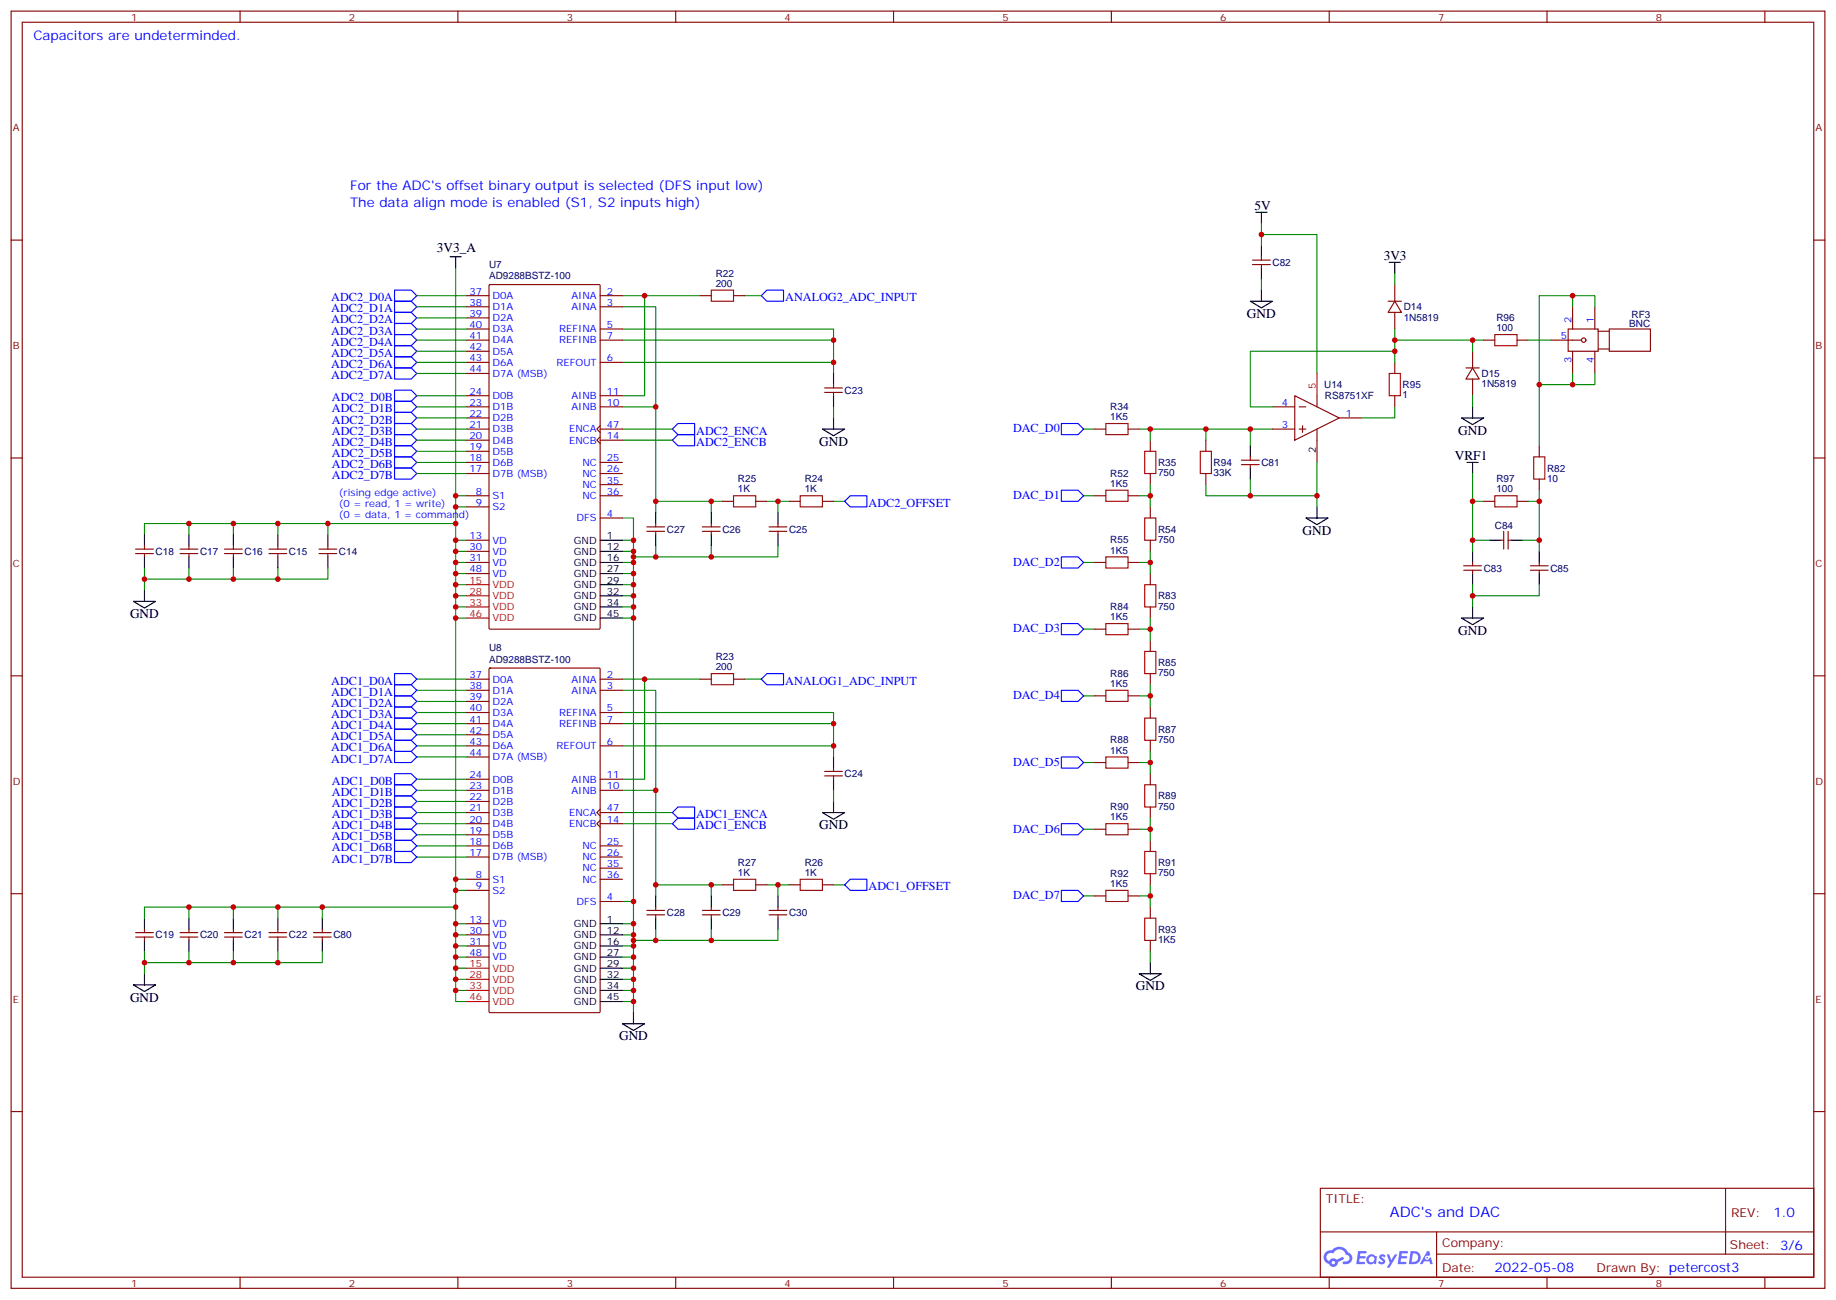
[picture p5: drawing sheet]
<svg xmlns="http://www.w3.org/2000/svg" width="583mm" height="413mm" viewBox="0 0 583 413" stroke-linecap="round" stroke-linejoin="round" font-family="sans-serif">
<g fill="none" stroke="#870000" stroke-width=".35">
<path d="M3.5 3.5h575.8v405.4h-575.8zM7.1 7.1h568.6v398.2h-568.6zM76.2 3.5v3.6M145.3 3.5v3.6M214.5 3.5v3.6M283.6 3.5v3.6M352.8 3.5v3.6M421.9 3.5v3.6M491.1 3.5v3.6M560.2 3.5v3.6M3.5 76.2h3.6M575.7 76.2h3.6"/>
<path d="M3.5 145.3h3.6M575.7 145.3h3.6M3.5 214.5h3.6M575.7 214.5h3.6M3.5 283.6h3.6M575.7 283.6h3.6M3.5 352.8h3.6M575.7 352.8h3.6M419.1 377.1h156.6v28.2h-156.6zM547.7 377.1v20.9M419.1 391h156.5M456 398h119.6"/>
<path d="M456 391v14.1M76.2 405.3v3.6M145.3 405.3v3.6M214.5 405.3v3.6M283.6 405.3v3.6M352.8 405.3v3.6M421.9 405.3v3.6M491.1 405.3v3.6M560.2 405.3v3.6"/>
</g>
<g fill="#5487ff">
<path d="M438.1 398.3a1.22 1.22 0 0 1 1.7 .3l-.4 .5a.47 .47 0 0 0-.3-.4 .47 .47 0 0 0-.5 .2l.1 .3a1.14 1.14 0 0 1 .8 1.7 1.14 1.14 0 0 1-1.9 0l-.2-.2 .5-.5 .7 .4a.29 .29 0 0 0 .3-.3 .29 .29 0 0 0-.2-.3 1.04 1.04 0 0 1-.6-1.7z"/>
<path d="M431.1 397h2.3l.4 .2-.2 .5-1.8 .1-.1 .8h1.5l.3 .4-.3 .4h-1.6l-.2 1.1h1.7l.2 .3-.2 .3-2.6 .1z"/>
<path d="M444.2 397.1l2.7 .1-.1 .5-1.8 .1-.2 .8h1.6l.3 .4-.4 .4h-1.6l-.1 1.1h1.7l.2 .3-.2 .3-2.7 .1z"/>
<path d="M453 397.1h.7l.3 1.2-.6 .3a.69 .69 0 0 0-1 .3 .69 .69 0 0 0 .4 1 .69 .69 0 0 0 .9-.7l.5-.2 .6 2.2h-.8l-.3-.9h-1.7l-.5 .9h-.8z"/>
<path d="M440.2 398.1h.8l.6 1.9 1.1-1.9h.9l-2.6 4.2h-.8l.9-1.5z"/>
<path d="M447.8 397.1l-.6 4.1h1.3a2.11 2.11 0 0 0 2.5-2.1 2.11 2.11 0 0 0-2.5-2zM448.5 397.8a1.43 1.43 0 0 1 1.6 1.6 1.43 1.43 0 0 1-2 1.1z"/>
<path d="M434.1 398.7a1.54 1.54 0 0 0-.1 2.1 1.54 1.54 0 0 0 2.1 .2l.7 .2 .3-2.3-.6-.3a1.49 1.49 0 0 0-2.4 .1zM434.3 399.7a.95 .95 0 0 1 1.9 0 .95 .95 0 0 1-1.9 0z"/>
<path d="M420.8 397.4a2.18 2.18 0 0 0 1.1 3.7 1.44 1.44 0 0 0 1.6 1 1.44 1.44 0 0 0 1.2-1.5l2-1-.5-.8-1.9 1a1.47 1.47 0 0 0-2.4 .4 1.39 1.39 0 0 1-.7-1.9 1.39 1.39 0 0 1 2-.5 2.12 2.12 0 0 1 2.2-1.3 2.12 2.12 0 0 1 1.9 1.7 1.14 1.14 0 0 1 1 1.4 1.14 1.14 0 0 1-1.6 .8 .43 .43 0 0 0-.5 .3 .43 .43 0 0 0 .4 .5 1.98 1.98 0 0 0 2.5-1.2 1.98 1.98 0 0 0-1.2-2.5 3.1 3.1 0 0 0-5.3-.7l-.9 .1zM422.7 400.7a.55 .55 0 0 1 1.1 0 .55 .55 0 0 1-1.1 0z"/>
<circle cx="453" cy="399.2" r=".26"/>
</g>
<g fill="none" stroke="#008700" stroke-width=".35">
<path d="M400.4 74.4h17.6v44.1M400.4 70.9v7.1M132.3 93.8h15.9M132.3 97.4h15.9M144.6 85v232.9h3.6M197.6 93.8h7v31.8h-7M197.6 97.4h10.5v31.7h-10.5M204.6 93.8h17.6M236.4 93.8h5.3M400.4 88.5v3.6M442.7 86.8v3.5M499.2 93.8v3.6"/>
<path d="M506.2 97.4v-3.6h-17.6v47.7M132.3 115h15.9M132.3 107.9h15.9M132.3 118.5h15.9M132.3 111.5h15.9M132.3 100.9h15.9M132.3 104.4h15.9M197.6 104.4h67v14.1M197.6 115h67M197.6 107.9h67M442.7 111.5h-45.8v17.6h7M442.7 107.9h28.3"/>
<path d="M442.7 104.4v10.6M467.4 107.9v3.6M485.1 107.9h7M499.2 118.5v3.6M506.2 118.5v3.6h-17.6M132.3 139.7h15.9M132.3 136.2h15.9M132.3 132.6h15.9M132.3 129.1h15.9M132.3 125.6h15.9M197.6 139.7h15.8M197.6 136.2h15.8"/>
<path d="M208.1 129.1v33.5M264.6 129.1v3.5M344 136.2h3.5M361.6 136.2h42.3M365.1 136.2v3.5M382.8 136.2v3.5M396.9 136.2v5.3M442.7 129.1v3.5h-10.5M467.4 125.6v3.5M132.3 143.2h15.9M132.3 146.8h15.9M132.3 150.3h15.9"/>
<path d="M144.6 157.3h3.6M208.1 159.1h21.2M225.8 159.1v3.5M243.4 159.1h7.1M246.9 159.1v3.5M264.6 159.1h3.5M344 157.3h3.5M361.6 157.3h3.5M365.1 153.8v7.1M382.8 153.8v3.5h35.2M396.9 152v5.3M418 146.8v14.1"/>
<path d="M467.4 159.1h3.6M467.4 150.3v24.7M485.1 159.1h3.5M488.6 155.6v19.4M60 166.2v3.5M74.1 166.2v3.5M88.2 166.2v3.5M104.1 166.2v3.5M144.6 166.2h-98.7v3.5M144.6 178.5h3.6M144.6 175h3.6M144.6 171.4h3.6"/>
<path d="M144.6 160.9h3.6M197.6 164.4h3.5v157M197.6 178.5h3.5M197.6 175h3.5M197.6 171.4h3.5M208.1 173.2v3.5M225.8 173.2v3.5M246.9 173.2v3.5h-45.8M344 178.5h3.5M361.6 178.5h3.5M365.1 175v7M467.4 171.4h5.3"/>
<path d="M483.3 171.4h5.3M45.9 180.3v7M60 180.3v3.5M74.1 180.3v3.5M88.2 180.3v3.5h-42.3M104.1 180.3v3.5h-15.9M144.6 196.1h3.6M144.6 192.6h3.6M144.6 189.1h3.6M144.6 185.6h3.6M144.6 182h3.6M197.6 196.1h3.5"/>
<path d="M197.6 192.6h3.5M197.6 189.1h3.5M197.6 185.6h3.5M197.6 182h3.5M344 199.7h3.5M361.6 199.7h3.5M365.1 196.1v7.1M467.4 185.6v7M488.6 185.6v3.5h-21.2M132.3 215.5h15.9M132.3 219.1h15.9M197.6 215.5h7v31.8h-7"/>
<path d="M197.6 219.1h10.5v31.7h-10.5M204.6 215.5h17.6M236.4 215.5h5.3M365.1 217.3v7.1M132.3 229.7h15.9M132.3 236.7h15.9M132.3 226.1h15.9M132.3 222.6h15.9M132.3 233.2h15.9M197.6 226.1h67v14.1M197.6 229.7h67M197.6 236.7h67"/>
<path d="M344 220.8h3.5M361.6 220.8h3.5M365.1 238.5v7M132.3 240.2h15.9M132.3 247.3h15.9M132.3 250.8h15.9M132.3 254.4h15.9M132.3 257.9h15.9M197.6 257.9h15.8M208.1 250.8v33.5M264.6 250.8v3.6M344 242h3.5"/>
<path d="M361.6 242h3.5M365.1 259.6v7.1M132.3 272h15.9M132.3 268.5h15.9M132.3 264.9h15.9M132.3 261.4h15.9M144.6 279h3.6M197.6 261.4h15.8M344 263.2h3.5M361.6 263.2h3.5M60 287.9v3.5M74.1 287.9v3.5"/>
<path d="M88.2 287.9v3.5M102.3 287.9v3.5M144.6 287.9h-98.7v3.5M144.6 296.7h3.6M144.6 293.2h3.6M144.6 282.6h3.6M197.6 296.7h3.5M197.6 293.2h3.5M197.6 286.1h3.5M208.1 294.9v3.5M208.1 280.8h21.2M225.8 280.8v3.5"/>
<path d="M225.8 294.9v3.5M243.4 280.8h7.1M246.9 294.9v3.5h-45.8M246.9 280.8v3.5M264.6 280.8h3.5M344 284.3h3.5M361.6 284.3h3.5M365.1 280.8v7.1M45.9 302v7M60 302v3.5M74.1 302v3.5M88.2 302v3.5h-42.3"/>
<path d="M102.3 302v3.5h-14.1M144.6 314.3h3.6M144.6 310.8h3.6M144.6 307.3h3.6M144.6 303.7h3.6M144.6 300.2h3.6M197.6 317.9h3.5M197.6 314.3h3.5M197.6 310.8h3.5M197.6 307.3h3.5M197.6 303.7h3.5M197.6 300.2h3.5"/>
<path d="M365.1 302v3.5"/>
</g>
<g fill="none" stroke="#a10000" stroke-width=".35">
<path d="M225.8 92.1h7v3.5h-7zM441 118.5h3.5v7.1h-3.5zM474.5 106.2h7v3.5h-7zM351 134.4h7.1v3.5h-7.1zM232.8 157.3h7.1v3.6h-7.1zM254 157.3h7.1v3.6h-7.1zM351 155.6h7.1v3.5h-7.1zM363.4 143.2h3.5v7.1h-3.5zM381 143.2h3.5v7.1h-3.5zM474.5 157.3h7v3.6h-7zM486.8 145h3.6v7h-3.6zM351 176.7h7.1v3.6h-7.1z"/>
<path d="M363.4 164.4h3.5v7h-3.5zM351 197.9h7.1v3.5h-7.1zM363.4 185.6h3.5v7h-3.5zM225.8 213.8h7v3.5h-7zM351 219.1h7.1v3.5h-7.1zM363.4 206.7h3.5v7.1h-3.5zM363.4 227.9h3.5v7h-3.5zM351 240.2h7.1v3.6h-7.1zM363.4 249.1h3.5v7h-3.5zM232.8 279h7.1v3.6h-7.1zM254 279h7.1v3.6h-7.1zM351 261.4h7.1v3.5h-7.1z"/>
<path d="M363.4 270.2h3.5v7.1h-3.5zM351 282.6h7.1v3.5h-7.1zM363.4 291.4h3.5v7h-3.5z"/>
</g>
<g fill="none" stroke="#870000" stroke-width=".35">
<path d="M148.2 93.8h7M148.2 97.4h7M155.3 90.5l.3-.2h34.5l.4 .2v108.8l-.2 .3-34.7 .1-.3-.2zM190.5 93.8h7.1M190.5 97.4h7.1M222.2 93.8h3.6M232.8 93.8h3.6M397.6 82.5h5.6M397.6 84h5.6M400.4 81.5v1M400.4 84v1M440.6 95.6h4.3"/>
<path d="M442.7 95.6l2.2 3.5h-4.3zM442.7 90.3v5.3M442.7 99.1v5.3M499.2 97.4v7M506.2 97.4v7M148.2 104.4h7M148.2 115h7M148.2 107.9h7M148.2 100.9h7M148.2 111.5h7M148.2 118.5h7M190.5 104.4h7.1"/>
<path d="M190.5 115h7.1M190.5 107.9h7.1M442.7 115v3.5M465.3 116.8h4.2M467.4 116.8l2.1 3.5h-4.2zM467.4 111.5v5.3M471 107.9h3.5M481.5 107.9h3.6M492.1 107.9h9.9M497.8 104.4h9.5v7.1h-9.5zM499.2 111.5v7M506.2 111.5v7"/>
<path d="M507.3 110.8h3.5M507.3 105.1h3.5M510.8 104.4h13.1v7.1h-13.1zM148.2 129.1h7M148.2 125.6h7M148.2 139.7h7M148.2 136.2h7M148.2 132.6h7M190.5 138.6l-1.1 1.1 1.1 1.1M190.5 135.1l-1.1 1.1 1.1 1M190.5 129.1h7.1M190.5 125.6h7.1"/>
<path d="M190.5 139.7h7.1M190.5 136.2h7.1M261.8 123.1h5.6M261.8 124.5h5.6M264.6 122.1v1M264.6 124.5v1.1M347.5 136.2h3.5M358.1 136.2h3.5M365.1 139.7v3.5M382.8 139.7v3.5M403.9 129.1h7.1M403.9 136.2h7.1"/>
<path d="M411 125.6l14.1 7-14.1 7.1zM412.4 129.1h2.1M412.4 136.2h2.1M413.5 135.1v2.1M418 125.6v3.5M418 136.2v10.6M425.1 132.6h7.1M442.7 125.6v3.5M467.4 120.3v5.3M148.2 157.3h7M148.2 150.3h7M148.2 146.8h7"/>
<path d="M148.2 143.2h7M190.5 157.3h7.1M190.5 150.3h7.1M190.5 146.8h7.1M190.5 153.8h7.1M229.3 159.1h3.5M239.9 159.1h3.5M250.5 159.1h3.5M261.1 159.1h3.5M347.5 157.3h3.5M358.1 157.3h3.5M365.1 150.3v3.5"/>
<path d="M382.8 150.3v3.5M394.1 146h5.6M394.1 147.5h5.6M396.9 145v1M396.9 147.5v1M471 159.1h3.5M481.5 159.1h3.6M488.6 141.5v3.5M488.6 152v3.6M43 174.3h5.7M43 175.7h5.7M45.9 173.2v1.1"/>
<path d="M45.9 175.7v1M57.1 174.3h5.7M57.1 175.7h5.7M60 173.2v1.1M60 175.7v1M71.3 174.3h5.6M71.3 175.7h5.6M74.1 173.2v1.1M74.1 175.7v1M85.4 174.3h5.6M85.4 175.7h5.6M88.2 173.2v1.1"/>
<path d="M88.2 175.7v1M101.2 174.3h5.7M101.2 175.7h5.7M104.1 173.2v1.1M104.1 175.7v1M148.2 160.9h7M148.2 171.4h7M148.2 175h7M148.2 178.5h7M190.5 164.4h7.1M205.3 167.2h5.7M205.3 168.6h5.7"/>
<path d="M208.1 166.2v1M208.1 168.6v1.1M223 167.2h5.6M223 168.6h5.6M225.8 166.2v1M225.8 168.6v1.1M244.1 167.2h5.7M244.1 168.6h5.7M246.9 166.2v1M246.9 168.6v1.1M347.5 178.5h3.5M358.1 178.5h3.5"/>
<path d="M365.1 160.9v3.5M365.1 171.4v3.6M464.6 179.6h5.7M467.4 178.5v1.1M476.2 171.4h1.1M477.3 168.6v5.7M478.7 171.4h1.1M478.7 168.6v5.7M485.8 179.6h5.6M488.6 178.5v1.1M148.2 182h7M347.5 199.7h3.5"/>
<path d="M358.1 199.7h3.5M365.1 182v3.6M365.1 192.6v3.5M464.6 181h5.7M467.4 181v1M485.8 181h5.6M488.6 181v1M148.2 215.5h7M148.2 219.1h7M155.3 212.2l.3-.2h34.5l.4 .2v108.8l-.2 .3-34.7 .1-.3-.2zM190.5 215.5h7.1M190.5 219.1h7.1"/>
<path d="M222.2 215.5h3.6M232.8 215.5h3.6M365.1 203.2v3.5M365.1 213.8v3.5M148.2 226.1h7M148.2 236.7h7M148.2 229.7h7M148.2 222.6h7M148.2 233.2h7M190.5 226.1h7.1M190.5 236.7h7.1M190.5 229.7h7.1"/>
<path d="M347.5 220.8h3.5M358.1 220.8h3.5M365.1 224.4v3.5M365.1 234.9v3.6M148.2 250.8h7M148.2 247.3h7M148.2 257.9h7M148.2 254.4h7M148.2 240.2h7M190.5 256.8l-1.1 1.1 1.1 1M190.5 250.8h7.1M190.5 247.3h7.1"/>
<path d="M190.5 257.9h7.1M261.8 244.8h5.6M261.8 246.2h5.6M264.6 243.8v1M264.6 246.2v1.1M347.5 242h3.5M358.1 242h3.5M365.1 245.5v3.6M365.1 256.1v3.5M148.2 279h7M148.2 261.4h7M148.2 272h7"/>
<path d="M148.2 268.5h7M148.2 264.9h7M190.5 260.3l-1.1 1.1 1.1 1.1M190.5 279h7.1M190.5 261.4h7.1M190.5 272h7.1M190.5 268.5h7.1M190.5 275.5h7.1M347.5 263.2h3.5M358.1 263.2h3.5M365.1 266.7v3.5M365.1 277.3v3.5"/>
<path d="M43 296h5.7M43 297.4h5.7M45.9 294.9v1.1M45.9 297.4v1M57.1 296h5.7M57.1 297.4h5.7M60 294.9v1.1M60 297.4v1M71.3 296h5.6M71.3 297.4h5.6M74.1 294.9v1.1M74.1 297.4v1"/>
<path d="M85.4 296h5.6M85.4 297.4h5.6M88.2 294.9v1.1M88.2 297.4v1M99.5 296h5.6M99.5 297.4h5.6M102.3 294.9v1.1M102.3 297.4v1M148.2 282.6h7M148.2 293.2h7M148.2 296.7h7M190.5 286.1h7.1"/>
<path d="M205.3 288.9h5.7M205.3 290.3h5.7M208.1 287.9v1M208.1 290.3v1.1M223 288.9h5.6M223 290.3h5.6M225.8 287.9v1M225.8 290.3v1.1M229.3 280.8h3.5M239.9 280.8h3.5M244.1 288.9h5.7M244.1 290.3h5.7"/>
<path d="M246.9 287.9v1M246.9 290.3v1.1M250.5 280.8h3.5M261.1 280.8h3.5M347.5 284.3h3.5M358.1 284.3h3.5M365.1 287.9v3.5M365.1 298.4v3.6M148.2 300.2h7M148.2 303.7h7"/>
<circle cx="502.7" cy="107.9" r=".71"/>
</g>
<g fill="none" stroke="#000" stroke-width=".35">
<path d="M398.6 67.4h3.6M400.4 67.4v3.5M400.4 78v3.5M142.9 81.5h3.5M144.6 81.5v3.5M396.9 95.6h7l-3.5 2.1zM400.4 85v3.5M400.4 92.1v3.5M441 83.3h3.5M442.7 83.3v3.5M264.6 118.5v3.6M261.1 136.2h7l-3.5 2.1z"/>
<path d="M264.6 125.6v3.5M264.6 132.6v3.6M463.9 132.6h7.1l-3.6 2.2zM467.4 129.1v3.5M396.9 141.5v3.5M396.9 148.5v3.5M465.7 146.8h3.5M467.4 146.8v3.5M45.9 169.7v3.5M45.9 176.7v3.6M60 169.7v3.5M60 176.7v3.6"/>
<path d="M74.1 169.7v3.5M74.1 176.7v3.6M88.2 169.7v3.5M88.2 176.7v3.6M104.1 169.7v3.5M104.1 176.7v3.6M190.5 171.4h7.1M190.5 175h7.1M190.5 178.5h7.1M208.1 162.6v3.6M208.1 169.7v3.5M225.8 162.6v3.6"/>
<path d="M225.8 169.7v3.5M246.9 162.6v3.6M246.9 169.7v3.5M414.5 164.4h7.1l-3.6 2.1zM418 160.9v3.5M467.4 175v3.5M472.7 171.4h3.5M479.8 171.4h3.5M488.6 175v3.5M42.3 190.9h7.1l-3.5 2.1zM45.9 187.3v3.6M190.5 182h7.1"/>
<path d="M190.5 185.6h7.1M190.5 189.1h7.1M190.5 192.6h7.1M190.5 196.1h7.1M463.9 196.1h7.1l-3.6 2.2zM467.4 182v3.6M467.4 192.6v3.5M488.6 182v3.6M261.1 257.9h7l-3.5 2.1zM264.6 240.2v3.6M264.6 247.3v3.5M264.6 254.4v3.5"/>
<path d="M45.9 291.4v3.5M45.9 298.4v3.6M60 291.4v3.5M60 298.4v3.6M74.1 291.4v3.5M74.1 298.4v3.6M88.2 291.4v3.5M88.2 298.4v3.6M102.3 291.4v3.5M102.3 298.4v3.6M190.5 293.2h7.1M190.5 296.7h7.1"/>
<path d="M208.1 284.3v3.6M208.1 291.4v3.5M225.8 284.3v3.6M225.8 291.4v3.5M246.9 284.3v3.6M246.9 291.4v3.5M42.3 312.6h7.1l-3.5 2.1zM45.9 309v3.6M190.5 300.2h7.1M190.5 303.7h7.1M190.5 307.3h7.1M190.5 310.8h7.1"/>
<path d="M190.5 314.3h7.1M190.5 317.9h7.1M361.6 309h7.1l-3.6 2.1zM365.1 305.5v3.5M197.6 324.9h7l-3.5 2.1zM201.1 321.4v3.5"/>
</g>
<g fill="none" stroke="#00f" stroke-width=".35">
<path d="M125.2 99.1h5.3l1.8 1.8-1.8 1.8h-5.3zM125.2 95.6h5.3l1.8 1.8-1.8 1.7h-5.3zM125.2 92.1h5.3l1.8 1.7-1.8 1.8h-5.3zM241.7 93.8l1.7-1.7h5.3v3.5h-5.3zM125.2 106.2h5.3l1.8 1.7-1.8 1.8h-5.3zM125.2 102.7h5.3l1.8 1.7-1.8 1.8h-5.3zM125.2 109.7h5.3l1.8 1.8-1.8 1.7h-5.3zM125.2 113.2h5.3l1.8 1.8-1.8 1.8h-5.3zM125.2 116.8h5.3l1.8 1.7-1.8 1.8h-5.3zM125.2 123.8h5.3l1.8 1.8-1.8 1.8h-5.3zM125.2 127.4h5.3l1.8 1.7-1.8 1.8h-5.3zM125.2 130.9h5.3l1.8 1.7-1.8 1.8h-5.3z"/>
<path d="M125.2 134.4h5.3l1.8 1.8-1.8 1.7h-5.3zM125.2 137.9h5.3l1.8 1.8-1.8 1.8h-5.3zM215.2 134.4h5.3v3.5h-5.3l-1.8-1.7zM215.2 137.9h5.3v3.6h-5.3l-1.8-1.8zM336.9 134.4h5.3l1.8 1.8-1.8 1.7h-5.3zM125.2 148.5h5.3l1.8 1.8-1.8 1.7h-5.3zM125.2 145h5.3l1.8 1.8-1.8 1.7h-5.3zM125.2 141.5h5.3l1.8 1.7-1.8 1.8h-5.3zM269.9 157.3h5.3v3.6h-5.3l-1.8-1.8zM336.9 155.6h5.3l1.8 1.7-1.8 1.8h-5.3zM336.9 176.7h5.3l1.8 1.8-1.8 1.8h-5.3zM336.9 197.9h5.3l1.8 1.8-1.8 1.7h-5.3z"/>
<path d="M125.2 213.8h5.3l1.8 1.7-1.8 1.8h-5.3zM125.2 217.3h5.3l1.8 1.8-1.8 1.7h-5.3zM243.4 213.8h5.3v3.5h-5.3l-1.7-1.8zM336.9 219.1h5.3l1.8 1.7-1.8 1.8h-5.3zM125.2 238.5h5.3l1.8 1.7-1.8 1.8h-5.3zM125.2 234.9h5.3l1.8 1.8-1.8 1.8h-5.3zM125.2 231.4h5.3l1.8 1.8-1.8 1.7h-5.3zM125.2 220.8h5.3l1.8 1.8-1.8 1.8h-5.3zM125.2 224.4h5.3l1.8 1.7-1.8 1.8h-5.3zM125.2 227.9h5.3l1.8 1.8-1.8 1.7h-5.3zM125.2 259.6h5.3l1.8 1.8-1.8 1.8h-5.3zM125.2 256.1h5.3l1.8 1.8-1.8 1.7h-5.3z"/>
<path d="M125.2 252.6h5.3l1.8 1.8-1.8 1.7h-5.3zM125.2 249.1h5.3l1.8 1.7-1.8 1.8h-5.3zM125.2 245.5h5.3l1.8 1.8-1.8 1.8h-5.3zM213.4 257.9l1.8-1.8h5.3v3.5h-5.3zM215.2 259.6h5.3v3.6h-5.3l-1.8-1.8zM336.9 240.2h5.3l1.8 1.8-1.8 1.8h-5.3zM125.2 263.2h5.3l1.8 1.7-1.8 1.8h-5.3zM125.2 266.7h5.3l1.8 1.8-1.8 1.7h-5.3zM125.2 270.2h5.3l1.8 1.8-1.8 1.8h-5.3zM269.9 279h5.3v3.6h-5.3l-1.8-1.8zM336.9 261.4h5.3l1.8 1.8-1.8 1.7h-5.3zM336.9 282.6h5.3l1.8 1.7-1.8 1.8h-5.3z"/>
</g>
<path d="M418 118.5v7.1M148.2 185.6h7M148.2 189.1h7M148.2 192.6h7M148.2 196.1h7M148.2 307.3h7M148.2 310.8h7M148.2 314.3h7M148.2 317.9h7" fill="none" stroke="#f00" stroke-width=".35"/>
<g fill="#c00">
<circle cx="45.9" cy="183.8" r=".88"/>
<circle cx="208.1" cy="250.8" r=".88"/>
<circle cx="225.8" cy="280.8" r=".88"/>
<circle cx="208.1" cy="280.8" r=".88"/>
<circle cx="246.9" cy="280.8" r=".88"/>
<circle cx="225.8" cy="298.4" r=".88"/>
<circle cx="208.1" cy="298.4" r=".88"/>
<circle cx="201.1" cy="298.4" r=".88"/>
<circle cx="225.8" cy="176.7" r=".88"/>
<circle cx="208.1" cy="176.7" r=".88"/>
<circle cx="201.1" cy="176.7" r=".88"/>
<circle cx="246.9" cy="159.1" r=".88"/>
<circle cx="225.8" cy="159.1" r=".88"/>
<circle cx="208.1" cy="159.1" r=".88"/>
<circle cx="208.1" cy="129.1" r=".88"/>
<circle cx="204.6" cy="215.5" r=".88"/>
<circle cx="204.6" cy="93.8" r=".88"/>
<circle cx="264.6" cy="229.7" r=".88"/>
<circle cx="264.6" cy="236.7" r=".88"/>
<circle cx="264.6" cy="115" r=".88"/>
<circle cx="264.6" cy="107.9" r=".88"/>
<circle cx="144.6" cy="287.9" r=".88"/>
<circle cx="88.2" cy="287.9" r=".88"/>
<circle cx="74.1" cy="287.9" r=".88"/>
<circle cx="60" cy="287.9" r=".88"/>
<circle cx="45.9" cy="305.5" r=".88"/>
<circle cx="60" cy="305.5" r=".88"/>
<circle cx="74.1" cy="305.5" r=".88"/>
<circle cx="74.1" cy="183.8" r=".88"/>
<circle cx="60" cy="183.8" r=".88"/>
<circle cx="60" cy="166.2" r=".88"/>
<circle cx="74.1" cy="166.2" r=".88"/>
<circle cx="88.2" cy="166.2" r=".88"/>
<circle cx="144.6" cy="166.2" r=".88"/>
<circle cx="201.1" cy="317.9" r=".88"/>
<circle cx="201.1" cy="314.3" r=".88"/>
<circle cx="201.1" cy="310.8" r=".88"/>
<circle cx="201.1" cy="307.3" r=".88"/>
<circle cx="201.1" cy="303.7" r=".88"/>
<circle cx="201.1" cy="300.2" r=".88"/>
<circle cx="201.1" cy="296.7" r=".88"/>
<circle cx="201.1" cy="293.2" r=".88"/>
<circle cx="201.1" cy="286.1" r=".88"/>
<circle cx="201.1" cy="196.1" r=".88"/>
<circle cx="201.1" cy="192.6" r=".88"/>
<circle cx="201.1" cy="189.1" r=".88"/>
<circle cx="201.1" cy="185.6" r=".88"/>
<circle cx="201.1" cy="182" r=".88"/>
<circle cx="201.1" cy="178.5" r=".88"/>
<circle cx="201.1" cy="175" r=".88"/>
<circle cx="201.1" cy="171.4" r=".88"/>
<circle cx="144.6" cy="314.3" r=".88"/>
<circle cx="144.6" cy="310.8" r=".88"/>
<circle cx="144.6" cy="307.3" r=".88"/>
<circle cx="144.6" cy="303.7" r=".88"/>
<circle cx="144.6" cy="300.2" r=".88"/>
<circle cx="144.6" cy="296.7" r=".88"/>
<circle cx="144.6" cy="293.2" r=".88"/>
<circle cx="144.6" cy="282.6" r=".88"/>
<circle cx="144.6" cy="196.1" r=".88"/>
<circle cx="144.6" cy="192.6" r=".88"/>
<circle cx="144.6" cy="189.1" r=".88"/>
<circle cx="144.6" cy="185.6" r=".88"/>
<circle cx="144.6" cy="182" r=".88"/>
<circle cx="144.6" cy="178.5" r=".88"/>
<circle cx="144.6" cy="175" r=".88"/>
<circle cx="144.6" cy="171.4" r=".88"/>
<circle cx="144.6" cy="157.3" r=".88"/>
<circle cx="144.6" cy="160.9" r=".88"/>
<circle cx="144.6" cy="279" r=".88"/>
<circle cx="104.1" cy="166.2" r=".88"/>
<circle cx="88.2" cy="183.8" r=".88"/>
<circle cx="102.3" cy="287.9" r=".88"/>
<circle cx="88.2" cy="305.5" r=".88"/>
<circle cx="365.1" cy="284.3" r=".88"/>
<circle cx="365.1" cy="263.2" r=".88"/>
<circle cx="365.1" cy="242" r=".88"/>
<circle cx="365.1" cy="220.8" r=".88"/>
<circle cx="365.1" cy="199.7" r=".88"/>
<circle cx="365.1" cy="178.5" r=".88"/>
<circle cx="365.1" cy="157.3" r=".88"/>
<circle cx="365.1" cy="136.2" r=".88"/>
<circle cx="400.4" cy="74.4" r=".88"/>
<circle cx="382.8" cy="136.2" r=".88"/>
<circle cx="396.9" cy="136.2" r=".88"/>
<circle cx="418" cy="157.3" r=".88"/>
<circle cx="396.9" cy="157.3" r=".88"/>
<circle cx="442.7" cy="111.5" r=".88"/>
<circle cx="442.7" cy="107.9" r=".88"/>
<circle cx="467.4" cy="159.1" r=".88"/>
<circle cx="467.4" cy="171.4" r=".88"/>
<circle cx="488.6" cy="171.4" r=".88"/>
<circle cx="467.4" cy="189.1" r=".88"/>
<circle cx="499.2" cy="93.8" r=".88"/>
<circle cx="488.6" cy="122.1" r=".88"/>
<circle cx="499.2" cy="122.1" r=".88"/>
<circle cx="467.4" cy="107.9" r=".88"/>
<circle cx="488.6" cy="159.1" r=".88"/>
</g>
<text font-size="4.6" fill="#00f" x="441.2" y="386.1">ADC's and DAC</text>
<g font-size="4.2" fill="#00f">
<text x="10.6" y="12.7">Capacitors are undeterminded.</text>
<text x="111.1" y="65.6">The data align mode is enabled (S1, S2 inputs high)</text>
<text x="111.1" y="60.3">For the ADC's offset binary output is selected (DFS input low)</text>
<text x="562.9" y="386.4">1.0</text>
<text x="474.4" y="403.7">2022-05-08</text>
</g>
<g font-size="4.2">
<text x="398.2" y="66.7">5V</text>
<text x="138.6" y="80.1">3V3_A</text>
<text x="439.2" y="82.5">3V3</text>
<text x="395.8" y="100.9">GND</text>
<text x="462.8" y="137.9">GND</text>
<text x="260" y="141.5">GND</text>
<text x="461.8" y="146">VRF1</text>
<text x="413.5" y="169.7">GND</text>
<text x="41.3" y="196.1">GND</text>
<text x="462.8" y="201.4">GND</text>
<text x="260" y="263.2">GND</text>
<text x="41.3" y="317.9">GND</text>
<text x="360.5" y="314.3">GND</text>
<text x="196.5" y="330.2">GND</text>
</g>
<g font-size="3.9" fill="#00f">
<text x="105.1" y="95.6">ADC2_D0A</text>
<text x="249.2" y="95.6">ANALOG2_ADC_INPUT</text>
<text x="105.1" y="99.1">ADC2_D1A</text>
<text x="105.1" y="106.2">ADC2_D3A</text>
<text x="105.1" y="102.7">ADC2_D2A</text>
<text x="105.1" y="109.7">ADC2_D4A</text>
<text x="105.1" y="113.2">ADC2_D5A</text>
<text x="105.1" y="116.8">ADC2_D6A</text>
<text x="105.1" y="120.3">ADC2_D7A</text>
<text x="105.4" y="127.4">ADC2_D0B</text>
<text x="105.4" y="130.9">ADC2_D1B</text>
<text x="105.4" y="134.4">ADC2_D2B</text>
<text x="105.4" y="137.9">ADC2_D3B</text>
<text x="221" y="137.9">ADC2_ENCA</text>
<text x="321.5" y="137.2">DAC_D0</text>
<text x="105.4" y="141.5">ADC2_D4B</text>
<text x="221" y="141.5">ADC2_ENCB</text>
<text x="105.4" y="148.5">ADC2_D6B</text>
<text x="105.4" y="145">ADC2_D5B</text>
<text x="105.4" y="152">ADC2_D7B</text>
<text x="275.7" y="160.9">ADC2_OFFSET</text>
<text x="321.5" y="158.4">DAC_D1</text>
<text x="321.5" y="179.6">DAC_D2</text>
<text x="321.5" y="200.7">DAC_D3</text>
<text x="105.1" y="217.3">ADC1_D0A</text>
<text x="105.1" y="220.8">ADC1_D1A</text>
<text x="249.2" y="217.3">ANALOG1_ADC_INPUT</text>
<text x="321.5" y="221.9">DAC_D4</text>
<text x="105.1" y="224.4">ADC1_D2A</text>
<text x="105.1" y="227.9">ADC1_D3A</text>
<text x="105.1" y="231.4">ADC1_D4A</text>
<text x="105.1" y="238.5">ADC1_D6A</text>
<text x="105.1" y="234.9">ADC1_D5A</text>
<text x="105.1" y="242">ADC1_D7A</text>
<text x="321.5" y="243.1">DAC_D5</text>
<text x="105.4" y="249.1">ADC1_D0B</text>
<text x="105.4" y="256.1">ADC1_D2B</text>
<text x="105.4" y="252.6">ADC1_D1B</text>
<text x="105.4" y="263.2">ADC1_D4B</text>
<text x="105.4" y="259.6">ADC1_D3B</text>
<text x="221" y="263.2">ADC1_ENCB</text>
<text x="221" y="259.6">ADC1_ENCA</text>
<text x="105.4" y="266.7">ADC1_D5B</text>
<text x="321.5" y="264.2">DAC_D6</text>
<text x="105.4" y="270.2">ADC1_D6B</text>
<text x="105.4" y="273.8">ADC1_D7B</text>
<text x="275.7" y="282.6">ADC1_OFFSET</text>
<text x="321.5" y="285.4">DAC_D7</text>
</g>
<g font-size="3.9" fill="#800">
<text x="420.9" y="381.7">TITLE:</text>
<text x="549.5" y="386.4">REV:</text>
<text x="457.8" y="395.9">Company:</text>
<text x="549.1" y="396.5">Sheet: 3/6</text>
<text x="457.8" y="403.6">Date:</text>
<text x="506.8" y="403.7">Drawn By: petercost3</text>
</g>
<g font-size="3.2" fill="#800">
<text x="41.6" y="6.5">1</text>
<text x="110.8" y="6.5">2</text>
<text x="179.9" y="6.5">3</text>
<text x="249.1" y="6.5">4</text>
<text x="318.2" y="6.5">5</text>
<text x="387.3" y="6.5">6</text>
<text x="456.5" y="6.5">7</text>
<text x="525.6" y="6.5">8</text>
<text x="4.1" y="41.6">A</text>
<text x="576.3" y="41.6">A</text>
<text x="4.1" y="110.8">B</text>
<text x="576.3" y="110.8">B</text>
<text x="4.1" y="179.9">C</text>
<text x="576.3" y="179.9">C</text>
<text x="4.1" y="249.1">D</text>
<text x="576.3" y="249.1">D</text>
<text x="4.1" y="318.2">E</text>
<text x="576.3" y="318.2">E</text>
<text x="41.6" y="408.3">1</text>
<text x="110.8" y="408.3">2</text>
<text x="179.9" y="408.3">3</text>
<text x="249.1" y="408.3">4</text>
<text x="318.2" y="408.3">5</text>
<text x="387.3" y="408.3">6</text>
<text x="456.5" y="408.3">7</text>
<text x="525.6" y="408.3">8</text>
</g>
<g font-size="3.2" fill="#000080">
<text x="155.2" y="88.5">AD9288BSTZ-100</text>
<text x="155.2" y="85">U7</text>
<text x="227.2" y="87.8">R22</text>
<text x="403.9" y="84.4">C82</text>
<text x="227.2" y="91">200</text>
<text x="445.6" y="101.7">1N5819</text>
<text x="445.6" y="98.5">D14</text>
<text x="475" y="101.8">R96</text>
<text x="517.9" y="100.9">RF3</text>
<text x="475" y="105.1">100</text>
<text x="517.1" y="103.8">BNC</text>
<text x="470.3" y="119.7">D15</text>
<text x="268.1" y="124.9">C23</text>
<text x="420.3" y="123.2">U14</text>
<text x="445.2" y="123.2">R95</text>
<text x="470.3" y="122.9">1N5819</text>
<text x="352.4" y="130.1">R34</text>
<text x="420.6" y="126.7">RS8751XF</text>
<text x="445.2" y="126.4">1</text>
<text x="352.4" y="133.3">1K5</text>
<text x="367.6" y="147.9">R35</text>
<text x="385.2" y="147.9">R94</text>
<text x="400.4" y="147.9">C81</text>
<text x="491.1" y="149.7">R82</text>
<text x="234.3" y="153">R25</text>
<text x="255.4" y="153">R24</text>
<text x="352.4" y="154.5">1K5</text>
<text x="352.4" y="151.3">R52</text>
<text x="367.6" y="151.1">750</text>
<text x="385.2" y="151.2">33K</text>
<text x="475" y="153">R97</text>
<text x="491.1" y="152.9">10</text>
<text x="234.3" y="156.3">1K</text>
<text x="255.4" y="156.3">1K</text>
<text x="475" y="156.3">100</text>
<text x="474.5" y="167.9">C84</text>
<text x="211.7" y="169">C27</text>
<text x="229.3" y="169">C26</text>
<text x="250.5" y="169">C25</text>
<text x="352.4" y="172.5">R55</text>
<text x="367.6" y="172.3">750</text>
<text x="367.6" y="169.1">R54</text>
<text x="49.4" y="176.1">C18</text>
<text x="63.5" y="176.1">C17</text>
<text x="77.6" y="176.1">C16</text>
<text x="91.7" y="176.1">C15</text>
<text x="107.6" y="176.1">C14</text>
<text x="352.4" y="175.7">1K5</text>
<text x="471" y="181.4">C83</text>
<text x="492.1" y="181.4">C85</text>
<text x="367.6" y="190.2">R83</text>
<text x="352.4" y="196.8">1K5</text>
<text x="352.4" y="193.6">R84</text>
<text x="367.6" y="193.5">750</text>
<text x="155.2" y="206.7">U8</text>
<text x="227.2" y="209.5">R23</text>
<text x="155.2" y="210.3">AD9288BSTZ-100</text>
<text x="227.2" y="212.7">200</text>
<text x="352.4" y="214.8">R86</text>
<text x="367.6" y="214.6">750</text>
<text x="367.6" y="211.4">R85</text>
<text x="352.4" y="218">1K5</text>
<text x="367.6" y="232.6">R87</text>
<text x="352.4" y="239.2">1K5</text>
<text x="352.4" y="236">R88</text>
<text x="367.6" y="235.8">750</text>
<text x="268.1" y="246.7">C24</text>
<text x="352.4" y="257.1">R90</text>
<text x="367.6" y="257">750</text>
<text x="367.6" y="253.7">R89</text>
<text x="352.4" y="260.3">1K5</text>
<text x="234.3" y="274.8">R27</text>
<text x="255.4" y="274.8">R26</text>
<text x="367.6" y="274.9">R91</text>
<text x="234.3" y="278">1K</text>
<text x="255.4" y="278">1K</text>
<text x="352.4" y="281.5">1K5</text>
<text x="352.4" y="278.3">R92</text>
<text x="367.6" y="278.1">750</text>
<text x="211.7" y="290.8">C28</text>
<text x="229.3" y="290.8">C29</text>
<text x="250.5" y="290.8">C30</text>
<text x="49.4" y="297.8">C19</text>
<text x="63.5" y="297.8">C20</text>
<text x="77.6" y="297.8">C21</text>
<text x="91.7" y="297.8">C22</text>
<text x="105.8" y="297.8">C80</text>
<text x="367.6" y="299.3">1K5</text>
<text x="367.6" y="296.1">R93</text>
</g>
<g font-size="3.2" fill="#00f">
<text x="149.1" y="93.5">37</text>
<text x="156.3" y="94.9">D0A</text>
<text x="181.4" y="94.9">AINA</text>
<text x="192.6" y="93.5">2</text>
<text x="149.1" y="97">38</text>
<text x="149.1" y="100.5">39</text>
<text x="156.3" y="98.4">D1A</text>
<text x="156.3" y="102">D2A</text>
<text x="181.4" y="98.4">AINA</text>
<text x="192.6" y="97">3</text>
<text x="149.1" y="104.1">40</text>
<text x="149.1" y="107.6">41</text>
<text x="156.3" y="105.5">D3A</text>
<text x="177.5" y="105.5">REFINA</text>
<text x="192.6" y="104.1">5</text>
<text x="192.6" y="107.6">7</text>
<text x="495.4" y="107.6">5</text>
<text x="498.8" y="102.7" transform="rotate(-90 498.8 102.7)">2</text>
<text x="505.9" y="102.7" transform="rotate(-90 505.9 102.7)">1</text>
<text x="149.1" y="111.1">42</text>
<text x="156.3" y="109">D4A</text>
<text x="156.3" y="112.5">D5A</text>
<text x="177.5" y="109">REFINB</text>
<text x="149.1" y="114.7">43</text>
<text x="149.1" y="118.2">44</text>
<text x="156.3" y="116.1">D6A</text>
<text x="156.3" y="119.6">D7A (MSB)</text>
<text x="176.6" y="116.1">REFOUT</text>
<text x="192.6" y="114.7">6</text>
<text x="498.8" y="115.3" transform="rotate(-90 498.8 115.3)">3</text>
<text x="505.9" y="115.3" transform="rotate(-90 505.9 115.3)">4</text>
<text x="149.1" y="125.2">24</text>
<text x="192.6" y="125.2">11</text>
<text x="149.1" y="128.8">23</text>
<text x="156.3" y="130.2">D1B</text>
<text x="156.3" y="126.6">D0B</text>
<text x="181.4" y="130.2">AINB</text>
<text x="181.4" y="126.6">AINB</text>
<text x="192.6" y="128.8">10</text>
<text x="406.9" y="128.8">4</text>
<text x="149.1" y="135.8">21</text>
<text x="149.1" y="132.3">22</text>
<text x="156.3" y="137.2">D3B</text>
<text x="156.3" y="133.7">D2B</text>
<text x="180.7" y="137.2">ENCA</text>
<text x="192.6" y="135.8">47</text>
<text x="406.9" y="135.8">3</text>
<text x="427.2" y="132.3">1</text>
<text x="149.1" y="142.9">19</text>
<text x="149.1" y="139.3">20</text>
<text x="156.3" y="140.8">D4B</text>
<text x="180.7" y="140.8">ENCB</text>
<text x="192.6" y="139.3">14</text>
<text x="149.1" y="149.9">17</text>
<text x="149.1" y="146.4">18</text>
<text x="156.3" y="147.8">D6B</text>
<text x="156.3" y="144.3">D5B</text>
<text x="184.9" y="147.8">NC</text>
<text x="192.6" y="146.4">25</text>
<text x="192.6" y="149.9">26</text>
<text x="156.3" y="151.3">D7B (MSB)</text>
<text x="184.9" y="151.3">NC</text>
<text x="184.9" y="154.9">NC</text>
<text x="192.6" y="153.5">35</text>
<text x="107.6" y="160.9">(0 = read, 1 = write)</text>
<text x="107.6" y="157.3">(rising edge active)</text>
<text x="151.1" y="157">8</text>
<text x="151.1" y="160.5">9</text>
<text x="156.3" y="158.4">S1</text>
<text x="156.3" y="161.9">S2</text>
<text x="184.9" y="158.4">NC</text>
<text x="192.6" y="157">36</text>
<text x="107.6" y="164.4">(0 = data, 1 = command)</text>
<text x="183" y="165.5">DFS</text>
<text x="192.6" y="164">4</text>
<text x="149.1" y="171.1">13</text>
<text x="156.3" y="172.5">VD</text>
<text x="149.1" y="174.6">30</text>
<text x="149.1" y="178.2">31</text>
<text x="156.3" y="176">VD</text>
<text x="156.3" y="179.6">VD</text>
<text x="149.1" y="181.7">48</text>
<text x="156.3" y="183.1">VD</text>
<text x="149.1" y="215.2">37</text>
<text x="192.6" y="215.2">2</text>
<text x="149.1" y="218.7">38</text>
<text x="156.3" y="216.6">D0A</text>
<text x="156.3" y="220.1">D1A</text>
<text x="181.4" y="216.6">AINA</text>
<text x="181.4" y="220.1">AINA</text>
<text x="192.6" y="218.7">3</text>
<text x="149.1" y="222.2">39</text>
<text x="149.1" y="225.8">40</text>
<text x="156.3" y="223.7">D2A</text>
<text x="156.3" y="227.2">D3A</text>
<text x="177.5" y="227.2">REFINA</text>
<text x="192.6" y="225.8">5</text>
<text x="149.1" y="229.3">41</text>
<text x="149.1" y="232.8">42</text>
<text x="156.3" y="230.7">D4A</text>
<text x="177.5" y="230.7">REFINB</text>
<text x="192.6" y="229.3">7</text>
<text x="149.1" y="236.4">43</text>
<text x="149.1" y="239.9">44</text>
<text x="156.3" y="234.2">D5A</text>
<text x="156.3" y="237.8">D6A</text>
<text x="176.6" y="237.8">REFOUT</text>
<text x="192.6" y="236.4">6</text>
<text x="156.3" y="241.3">D7A (MSB)</text>
<text x="149.1" y="250.5">23</text>
<text x="149.1" y="246.9">24</text>
<text x="156.3" y="251.9">D1B</text>
<text x="156.3" y="248.4">D0B</text>
<text x="181.4" y="251.9">AINB</text>
<text x="181.4" y="248.4">AINB</text>
<text x="192.6" y="250.5">10</text>
<text x="192.6" y="246.9">11</text>
<text x="149.1" y="257.5">21</text>
<text x="149.1" y="254">22</text>
<text x="156.3" y="255.4">D2B</text>
<text x="192.6" y="257.5">47</text>
<text x="149.1" y="261.1">20</text>
<text x="156.3" y="262.5">D4B</text>
<text x="156.3" y="258.9">D3B</text>
<text x="180.7" y="262.5">ENCB</text>
<text x="180.7" y="258.9">ENCA</text>
<text x="192.6" y="261.1">14</text>
<text x="149.1" y="268.1">18</text>
<text x="149.1" y="264.6">19</text>
<text x="156.3" y="269.5">D6B</text>
<text x="156.3" y="266">D5B</text>
<text x="184.9" y="269.5">NC</text>
<text x="192.6" y="268.1">25</text>
<text x="149.1" y="271.6">17</text>
<text x="156.3" y="273">D7B (MSB)</text>
<text x="184.9" y="273">NC</text>
<text x="192.6" y="271.6">26</text>
<text x="192.6" y="275.2">35</text>
<text x="151.1" y="278.7">8</text>
<text x="156.3" y="280.1">S1</text>
<text x="184.9" y="276.6">NC</text>
<text x="184.9" y="280.1">NC</text>
<text x="192.6" y="278.7">36</text>
<text x="151.1" y="282.2">9</text>
<text x="156.3" y="283.6">S2</text>
<text x="183" y="287.2">DFS</text>
<text x="192.6" y="285.7">4</text>
<text x="149.1" y="292.8">13</text>
<text x="149.1" y="296.3">30</text>
<text x="149.1" y="299.9">31</text>
<text x="156.3" y="294.2">VD</text>
<text x="156.3" y="297.7">VD</text>
<text x="149.1" y="303.4">48</text>
<text x="156.3" y="301.3">VD</text>
<text x="156.3" y="304.8">VD</text>
</g>
<g font-size="3.2" fill="#f00">
<text x="417.7" y="123.5" transform="rotate(-90 417.7 123.5)">5</text>
<text x="149.1" y="185.2">15</text>
<text x="149.1" y="188.7">28</text>
<text x="156.3" y="186.6">VDD</text>
<text x="156.3" y="190.1">VDD</text>
<text x="149.1" y="192.3">33</text>
<text x="149.1" y="195.8">46</text>
<text x="156.3" y="193.7">VDD</text>
<text x="156.3" y="197.2">VDD</text>
<text x="149.1" y="306.9">15</text>
<text x="149.1" y="310.4">28</text>
<text x="156.3" y="308.3">VDD</text>
<text x="156.3" y="311.9">VDD</text>
<text x="149.1" y="314">33</text>
<text x="149.1" y="317.5">46</text>
<text x="156.3" y="315.4">VDD</text>
<text x="156.3" y="318.9">VDD</text>
</g>
<g font-size="3.2">
<text x="417.7" y="143.8" transform="rotate(-90 417.7 143.8)">2</text>
<text x="182.2" y="172.5">GND</text>
<text x="192.6" y="171.1">1</text>
<text x="182.2" y="176">GND</text>
<text x="182.2" y="179.6">GND</text>
<text x="192.6" y="174.6">12</text>
<text x="192.6" y="178.2">16</text>
<text x="182.2" y="183.1">GND</text>
<text x="192.6" y="181.7">27</text>
<text x="192.6" y="185.2">29</text>
<text x="182.2" y="186.6">GND</text>
<text x="182.2" y="190.1">GND</text>
<text x="192.6" y="188.7">32</text>
<text x="182.2" y="193.7">GND</text>
<text x="182.2" y="197.2">GND</text>
<text x="192.6" y="192.3">34</text>
<text x="192.6" y="195.8">45</text>
<text x="192.6" y="292.8">1</text>
<text x="182.2" y="294.2">GND</text>
<text x="182.2" y="297.7">GND</text>
<text x="192.6" y="296.3">12</text>
<text x="192.6" y="299.9">16</text>
<text x="182.2" y="301.3">GND</text>
<text x="182.2" y="304.8">GND</text>
<text x="192.6" y="303.4">27</text>
<text x="182.2" y="308.3">GND</text>
<text x="182.2" y="311.9">GND</text>
<text x="192.6" y="306.9">29</text>
<text x="192.6" y="310.4">32</text>
<text x="182.2" y="315.4">GND</text>
<text x="192.6" y="314">34</text>
<text x="192.6" y="317.5">45</text>
<text x="182.2" y="318.9">GND</text>
</g>
</svg>
